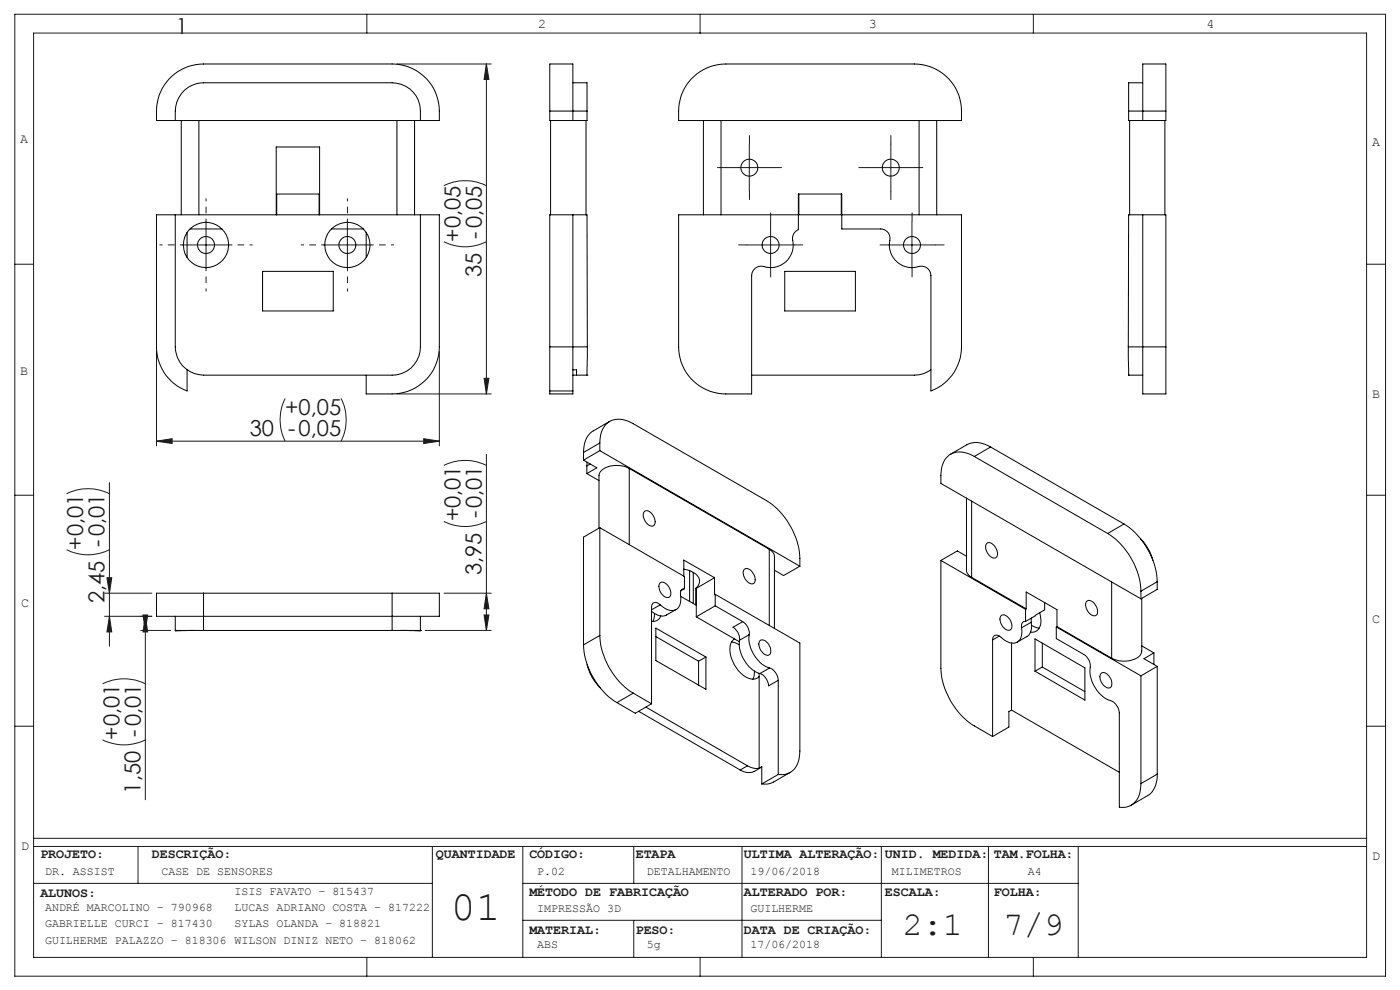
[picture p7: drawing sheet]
<svg xmlns="http://www.w3.org/2000/svg" width="297mm" height="210mm" viewBox="0 0 297 210" stroke-linecap="round" stroke-linejoin="round" font-family="sans-serif">
<g fill="none" stroke="#191924" stroke-width=".21">
<path d="M3.1 3h290.8v204.1h-290.8zM7.1 7h282.8v196.1h-282.8zM77.8 3v4M84.2 13.6h20M103.2 13.6l.5 3.3h-1zM103.2 13.6v70M148.5 3v4M219.2 3v4M94.2 39.4a10.2 10.2 0 0 1 9 0M154 35.6h10M159 30.6v10M184 35.6h10"/>
<path d="M189 30.6v10M3.1 56h4M38.7 52h10M43.7 47v10M68.7 52h10M73.7 47v10M94.2 51.3a10.2 10.2 0 0 0 9 0M158.5 52h10M163.5 47v10M188.5 52h10M193.5 47v10M289.9 56h4"/>
<path d="M33.2 74.6v20M93.2 74.6v20M33.2 93.6l3.3-.5v1zM33.2 93.6h60M60.5 84.5a9.9 9.9 0 0 0 0 9.1M72.4 84.5a9.9 9.9 0 0 1 0 9.1M84.2 83.6h20M89.9 93.1l3.3 .5-3.3 .5zM94.2 98.7a10.2 10.2 0 0 1 9 0M102.7 80.2h1l-.5 3.4zM103.2 96.4v37.3M3.1 105h4"/>
<path d="M14.1 116.6a10.2 10.2 0 0 0 9.1 0M14.1 104.7a10.2 10.2 0 0 1 9.1 0M23.2 102.4v34.7M94.2 110.6a10.2 10.2 0 0 0 9 0M289.9 105h4M22.2 130.7h10M22.2 125.8h10M22.7 122.5h1l-.5 3.3zM23.2 130.7l.5 3.3h-1zM29.8 133.7h6.4M30.3 130.4h1l-.5 3.3zM30.8 130.7l.5 3.3h-1z"/>
<path d="M30.8 130.7v38.9M90.2 133.7h14M94.2 125.8h10M102.7 130.4h1l-.5 3.3zM103.2 125.8l.5 3.3h-1zM3.1 154h4M21.8 156.9a10.2 10.2 0 0 0 9 0M21.8 145.1a10.2 10.2 0 0 1 9 0M289.9 154h4M7.1 179.6h282.8M7.1 177.8h282.8M29.3 179.6v7.8"/>
<path d="M91.7 179.6v23.5M110.9 179.6v23.5M134.4 179.6v7.8M157.4 179.6v23.5M187 179.6v23.5M209.7 179.6v23.5M228.7 179.6v23.5M7.1 187.4h84.6M110.9 187.4h117.8M110.9 195.2h76.1M134.4 195.2v7.9M77.8 203.1v4"/>
<path d="M148.5 203.1v4M219.2 203.1v4"/>
</g>
<path d="M38.7 51.9h-4.8M43.7 46.9v-4.7M43.7 56.9v4.8M48.7 51.9h4.8M68.7 51.9h-4.8M73.7 46.9v-4.7M73.7 56.9v4.8M78.7 51.9h4.8" fill="none" stroke="#191924" stroke-width=".21" stroke-dasharray="15.2 1.3 1.3 1.3" stroke-dashoffset="14.7"/>
<g fill="none" stroke="#191924" stroke-width=".21" stroke-dasharray="15.2 1.3 1.3 1.3">
<path d="M154 35.5h-1.8M159 30.5v-1.7M164 35.5h1.8M184 35.5h-1.8M189 30.5v-1.7M194 35.5h1.8M158.5 51.9h-1.8M159 40.5v1.8M163.5 46.9v-1.7M163.5 56.9v1.8M168.5 51.9h1.8M188.5 51.9h-1.8"/>
<path d="M189 40.5v1.8M193.5 46.9v-1.7M193.5 56.9v1.8M198.5 51.9h1.8"/>
</g>
<g fill="#191924">
<path d="M89.9 93.1l3.3 .5-3.3 .5zM33.2 93.6l3.3-.5v1z"/>
<path d="M102.7 80.2h1l-.5 3.4zM103.2 13.6l.5 3.3h-1zM23.2 130.7l.5 3.3h-1zM22.7 122.5h1l-.5 3.3zM102.7 130.4h1l-.5 3.3zM103.2 125.8l.5 3.3h-1z"/>
<path d="M30.8 130.7l.5 3.3h-1zM30.3 130.4h1l-.5 3.3z"/>
</g>
<g fill="none" stroke="#000" stroke-width=".21">
<path d="M121.5 17.6h3v6M146.6 16.8a10.2 10.2 0 0 1 7.4-3.2h40a10 10 0 0 1 10 10v2h-60a11.3 11.3 0 0 1 2.1-8.2zM242.4 17.6h-3v6M37.2 25.6a7.8 7.8 0 0 1 1.3-5.8 6 6 0 0 1 4.7-2.2h40a6 6 0 0 1 6 6v2M37.2 25.6h52M37.2 25.6h-4a11.3 11.3 0 0 1 2.1-8.2 10 10 0 0 1 7.9-3.8h40a10 10 0 0 1 10 10v2h-4M38.5 25.6v20M42.2 25.6v20M84.2 25.6v20M87.9 25.6v20M116.6 23.6v-10h4.9v12M116.6 23.6v2h7.9v-2"/>
<path d="M116.6 23.6h7.9M116.8 25.6v20M124.3 25.6v20M149.2 25.6v20M153 25.6v20M195 25.6v20M198.7 25.6v20M239.4 23.6v2h7.9v-2M239.4 23.6h7.9M239.6 25.6v20M247.1 25.6v20M247.3 23.6v-10h-4.9v12"/>
<path d="M37.2 45.6v28a6 6 0 0 0 6 6h40a5.9 5.9 0 0 0 6-6v-28M37.2 45.6h52M37.2 45.6h-4v28a9.9 9.9 0 0 0 6.5 9.3v-4.5M39.7 49.3v5.3M40.3 48.6h6.8M55.7 57.6h15v8.4h-15zM58.6 45.6v-14.4h9.2v14.4M58.7 45.6v-4.4h9v4.4M70.3 48.6h6.8M77.7 49.3v5.3M89.2 45.6h4v28a10 10 0 0 1-10 10h-5.5v-4M121.5 45.6v37.3"/>
<path d="M166.5 57.6h15v8.4h-15zM169.4 45.6h-25.4v28a10 10 0 0 0 10 10h5.5v-25.1a2.11 2.11 0 0 1 3.1-1.8 4.8 4.8 0 0 0 5.5-6l.2-1.1 .5-.5 .6-.4v-7.5h9.2v7.4h8.2a2.11 2.11 0 0 1 1.9 2.9 4.8 4.8 0 0 0 6.6 5 2.01 2.01 0 0 1 2.2 2v24.4a9.9 9.9 0 0 0 6.5-9.3v-28h-25.4M169.5 41.2v4.4h9v-4.4M242.4 45.6v38h4.9v-10M116.6 73.6v9.3M116.6 73.6v-28h7.9l.1 28M116.6 73.6h8M121.5 78.4h.8v1.2M121.5 79.6h3M124.5 79.6h.1M124.6 73.6l-.1 6M197.5 78.4a5.8 5.8 0 0 1-3.5 1.2h-34.5"/>
<path d="M239.4 73.6v-28h7.9v28M239.4 73.6v6M239.4 73.6h7.9M239.4 79.6h3M239.4 79.6h.1M116.6 82.9v.7h4.9v-.7M116.6 82.9h4.9M123.8 96v1.6M123.8 97.6l2.8 1.6-2.1 1.3M124.5 98.8v1.7M124.6 98.1l-.1 .7M125.2 98.4l-.7 .4"/>
<path d="M127.2 94a4.5 4.5 0 0 1 3.3-5h1.5l1.2 .3 1.1 .6 28.3 16.3a15.7 15.7 0 0 1 7.1 13.9M127.2 94v1.6M127.2 95.6l42.5 24.5M127.2 95.6l-3.4 2M127.2 94l-3.4 2M129.3 89.4l-3.4 2a4.9 4.9 0 0 0-2.1 4.6M133.5 99.4a5.3 5.3 0 0 0-6.1 .7l-.3 .8v11.1M133.5 99.4l29.7 17.1M133.5 99.4v16.1M206.7 96.8a4.7 4.7 0 0 0-5.6 0 5.4 5.4 0 0 0-1.5 4.1v1.6l42.4 24.5M206.7 96.8l28.3 16.4M210.1 94.8a5 5 0 0 0-5-.5l-3.4 2"/>
<path d="M210.1 94.8l-3.4 2M210.1 94.8l28.3 16.4M124.5 100.5l2.6 1.4M127.2 111.9v22.9M127.2 111.9l18 10.4v2.6M127.2 111.9l-3.4 2v22.9M136.7 108.5a1.64 1.64 0 0 1 2.1 1.3 1.12 1.12 0 0 1-.5 1.8 2.4 2.4 0 0 1-1.7-3zM163.2 116.5l.8 .7 .3 .8v15.3M163.2 116.5v16.2M199.6 118.9v22.8a15.6 15.6 0 0 0 7.1 12.3l3.9 2.2M199.6 118.9l18 10.3M205 105.6v15.6l.5 .8 .6 .5"/>
<path d="M205 118l-1.9-1.1-3.5 2M206.1 106.3v16.2M209.4 115.2a1.64 1.64 0 0 1 2 1.4 1.12 1.12 0 0 1-.5 1.8 2.4 2.4 0 0 1-1.7-3zM235 113.2a15.7 15.7 0 0 1 7 12.2M238.4 111.2a15.8 15.8 0 0 1 7.1 12.2M238.4 111.2l-3.4 2M241.9 114.3l.3 .2a9.9 9.9 0 0 1 2.4 4.3M37.2 133.7h6M37.2 133.7h.1M37.2 130.7v3M41.2 133.7l-4 .1M43.2 125.8h-10v4.9h60v-4.9h-10"/>
<path d="M43.2 125.8v7.9M43.2 125.8h40M43.2 133.7h40M83.2 133.7h6M83.2 125.8v7.9M85 133.7l4.2 .1M89.2 133.7h.1M89.2 130.7v3M123.8 136.8a15.6 15.6 0 0 0 7.1 12.2M127.2 134.8a15.5 15.5 0 0 0 7.1 12.2M127.2 134.8l-3.4 2M138.9 130.1l-.1 1-.3 .7"/>
<path d="M139.1 133.2l10.7 6.2v6.8l-10.7-6.1zM139.1 135l9.1 5.3M140 123.7a1.29 1.29 0 0 1 1.9 .8 1.66 1.66 0 0 1 0 2.2 2.18 2.18 0 0 1-1.9-3zM140.1 128.3a.96 .96 0 0 0-1-.5 .96 .96 0 0 0-.8 .7l-.1 20.8M140.1 128.3l-1.9 1.1M140.2 130.7a1.74 1.74 0 0 1-2 1.1M143.4 129.3l-2 1.1a2.79 2.79 0 0 1-3.2-.7M145.1 120.7a3.9 3.9 0 0 1 3.3 2.2l-.1 1-.7 .9M145.1 122.2v-3.4l6.5 3.7M145.2 124.9a.94 .94 0 0 0-.8 1.3 2.53 2.53 0 0 1-1.4 3.3 3.4 3.4 0 0 1-2.9-1.2M145.2 124.9l-.8 .4M146.3 121v6.6"/>
<path d="M147.1 121.4v6.6M147.6 124.8v3.5l-3.2-1.8M147.6 124.8h.1M147.7 124.8v6M147.7 130.8l8.1 4.7M149.8 139.4l-1.6 .9M151.6 122.5v3.6h.1M151.6 122.5l-3.9 2.3M151.7 126.1l18 10.3v22.9a4.7 4.7 0 0 1-2.6 4.8l-1 .2h-1M151.7 128.5l5.9 3.4M151.7 126.1v2.4M151.7 128.5l-4 2.3"/>
<path d="M155.2 136.2l1.6 .6M155.8 135.5a3.2 3.2 0 0 0-.8 3.8 6.5 6.5 0 0 0 4.6 4.8l.9-.2 .5-.4M155.8 135.5l1 .6M156.9 135.8a7 7 0 0 0 4.3 7.1M157.6 131.9a2.99 2.99 0 0 1 1.3 2.7M157.6 131.9l-2.1 1.2a2.88 2.88 0 0 1 1.4 2.7M157.8 120.9a1.15 1.15 0 0 1 1.9 .6 1.77 1.77 0 0 1 .1 2.3 1.92 1.92 0 0 1-2.1-1.9v-.6zM158.9 134.6a7 7 0 0 0 4.4 7.1M158.9 134.6l-2 1.2M161.2 136a1.21 1.21 0 0 1 1.7 .4 2.1 2.1 0 0 1 .4 2.4 1.32 1.32 0 0 1-1.8-.7 2 2 0 0 1-.3-2.1zM169.7 120.1l-3.5 2-1.9-1.1M206.1 122.5l11.6 6.6"/>
<path d="M210.6 135.7v20.5M212 134.9l-1.4 .8M212.5 130.5a1.79 1.79 0 0 1 2 1.5 1.02 1.02 0 0 1-.7 1.7 2.4 2.4 0 0 1-1.5-3zM214.6 136.4v14.2M216.7 133.2a2.45 2.45 0 0 1-1.6 3.2 4.3 4.3 0 0 1-2.9-1.4 .91 .91 0 0 0-1.1-.2 .91 .91 0 0 0-.5 .9M217.6 131.8a.94 .94 0 0 0-.9 1.4M217.6 129.2v2.6M217.7 129.1v-3.5l6.5 3.7v3.6M217.7 129.1l-.1 .1M218.8 132a2.86 2.86 0 0 1-1 3l-2 1.2M218.8 132l-2.1 1.2M218.8 132.6l.8 .4 .9 .2"/>
<path d="M218.9 131.1l-.1 .9M219.6 135.5l10.6 6.2v6.8l-10.6-6.1zM220.6 130a3.5 3.5 0 0 1-.6 3.8l-.6 .2-.8 .1M221.1 136.4v5.1M221.6 127.8v1.6l-4 2.4M224.1 133v2.5l5.8 3.3a3.2 3.2 0 0 1 1.3 3.6 7.1 7.1 0 0 0 4.9 6.5 3.3 3.3 0 0 1 1.4 2.3v20a3.8 3.8 0 0 0 4.4-3.7l.1-1.3M224.1 133l17.9 10.4M224.2 132.9l11.6 6.7M224.2 132.9l-.1 .1M230.4 127.7a1.15 1.15 0 0 1 1.9 .5 1.77 1.77 0 0 1 .2 2.4 2.15 2.15 0 0 1-2.2-2.5zM235.8 123.4v16.2M242 125.4v1.6"/>
<path d="M242.2 126.9v11.2a2.44 2.44 0 0 1-2.3 2 6 6 0 0 1-4.1-.5M242.2 137l2.6 1.5M244.8 138.5l-2.1 1.2 2.8 1.6M244.8 138.5v2.5M245.5 123.4l-3.5 2M245.5 123.4v1.6l-3.5 2M124.6 140.9a10.2 10.2 0 0 0 2.8 5M130.9 149l3.9 2.3 3.4-2M134.3 147l3.9 2.3M134.3 147l-3.4 2M135.5 150.9l21.5 12.4M137 150l21.6 12.4"/>
<path d="M148.2 140.3v5M160.1 142.3l-.1 1-.3 .8M161 142.8v20.1M161.2 142.9a3.1 3.1 0 0 1 1.9 2.6l2-1.2M163.3 141.7a2.97 2.97 0 0 1 1.8 2.6M163.3 141.7l-2.1 1.2M165.1 144.3v20M214.6 150.6l22.9 13.2M214.6 150.6l-.6 .3v3.3l-3.4 2M221.1 141.5l-1.5 .9M221.1 141.5l9.1 5.2M233.5 142.9a1.14 1.14 0 0 1 1.8 .5 1.79 1.79 0 0 1 .1 2.5 2.22 2.22 0 0 1-2-2.6z"/>
<path d="M242 143.4v22.8M245.5 141.3v22.9M245.5 141.3l-3.5 2.1M157 163.3a3 3 0 0 0 3 .3M158.6 162.4a3.6 3.6 0 0 0 2.4 .5M158.6 162.4l-1.6 .9M161 162.9l.6-.3v3.7M161.6 162.7l-1.6 .9M165.1 164.3l-3.5 2M167.6 163.9l-4 2.2-.9 .2h-1.1M245.5 164.2a4.9 4.9 0 0 1-2.1 4.6l-3.4 2M245.5 164.2l-3.5 2"/>
<circle cx="159" cy="35.6" r="1.8"/>
<circle cx="189" cy="35.6" r="1.81"/>
<circle cx="43.7" cy="52" r="1.81"/>
<circle cx="43.7" cy="52" r="4.8"/>
<circle cx="73.7" cy="52" r="1.8"/>
<circle cx="73.7" cy="52" r="4.8"/>
<circle cx="163.5" cy="52" r="1.8"/>
<circle cx="193.5" cy="52" r="1.81"/>
</g>
<text font-size="8.8" fill="#191924" x="95.6" y="195.1">01</text>
<g font-size="7.1" fill="#191924">
<text x="191.6" y="198.4">2:1</text>
<text x="212.9" y="198.4">7/9</text>
</g>
<g font-size="4.7" fill="#191924">
<text x="37.3" y="7.1">1</text>
<text x="97.7" y="51.3" transform="rotate(-90 97.7 51.3)">+0,05</text>
<text x="102.1" y="58.8" transform="rotate(-90 102.1 58.8)">35 -0,05</text>
<text x="60.5" y="88">+0,05</text>
<text x="53" y="92.5">30 -0,05</text>
<text x="97.7" y="110.6" transform="rotate(-90 97.7 110.6)">+0,01</text>
<text x="17.7" y="116.6" transform="rotate(-90 17.7 116.6)">+0,01</text>
<text x="102.2" y="122" transform="rotate(-90 102.2 122)">3,95 -0,01</text>
<text x="22.1" y="128" transform="rotate(-90 22.1 128)">2,45 -0,01</text>
<text x="25.3" y="156.9" transform="rotate(-90 25.3 156.9)">+0,01</text>
<text x="29.8" y="168.3" transform="rotate(-90 29.8 168.3)">1,50 -0,01</text>
</g>
<g font-size="2.8" fill="#191924">
<text x="114.2" y="5.9">2</text>
<text x="184.3" y="5.9">3</text>
<text x="255.9" y="5.9">4</text>
<text x="4.3" y="30.4">A</text>
<text x="291.1" y="30.9">A</text>
<text x="4.3" y="79.6">B</text>
<text x="291.1" y="84.3">B</text>
<text x="4.5" y="128.8">C</text>
<text x="291.1" y="132.1">C</text>
<text x="4.5" y="180.2">D</text>
<text x="8.6" y="181.9">PROJETO:</text>
<text x="32.2" y="181.9">DESCRIÇÃO:</text>
<text x="92.5" y="181.9">QUANTIDADE</text>
<text x="112.3" y="181.9">CÓDIGO:</text>
<text x="134.9" y="181.9">ETAPA</text>
<text x="157.8" y="181.9">ULTIMA ALTERAÇÃO:</text>
<text x="187.7" y="181.9">UNID. MEDIDA:</text>
<text x="210.8" y="181.9">TAM.FOLHA:</text>
<text x="291.1" y="182.4">D</text>
<text x="8.6" y="190.4">ALUNOS:</text>
<text x="112.3" y="190">MÉTODO DE FABRICAÇÃO</text>
<text x="157.8" y="190">ALTERADO POR:</text>
<text x="187.7" y="190">ESCALA:</text>
<text x="210.8" y="190">FOLHA:</text>
<text x="112.3" y="198">MATERIAL:</text>
<text x="134.9" y="198">PESO:</text>
<text x="157.8" y="198">DATA DE CRIAÇÃO:</text>
</g>
<g font-size="2.5" fill="#191924">
<text x="9.6" y="185.7">DR. ASSIST</text>
<text x="34.2" y="185.7">CASE DE SENSORES</text>
<text x="114" y="185.7">P.02</text>
<text x="137.2" y="185.7">DETALHAMENTO</text>
<text x="159.2" y="185.7">19/06/2018</text>
<text x="189.2" y="185.7">MILIMETROS</text>
<text x="218" y="185.7">A4</text>
<text x="49.8" y="189.8">ISIS FAVATO – 815437</text>
<text x="9.6" y="193.3">ANDRÉ MARCOLINO – 790968</text>
<text x="9.6" y="196.7">GABRIELLE CURCI – 817430</text>
<text x="49.8" y="193.3">LUCAS ADRIANO COSTA – 817222</text>
<text x="49.8" y="196.7">SYLAS OLANDA – 818821</text>
<text x="114" y="193.5">IMPRESSÃO 3D</text>
<text x="159.2" y="193.5">GUILHERME</text>
<text x="9.6" y="200.2">GUILHERME PALAZZO – 818306 WILSON DINIZ NETO – 818062</text>
<text x="114" y="201">ABS</text>
<text x="137.2" y="201">5g</text>
<text x="159.2" y="201">17/06/2018</text>
</g>
</svg>
